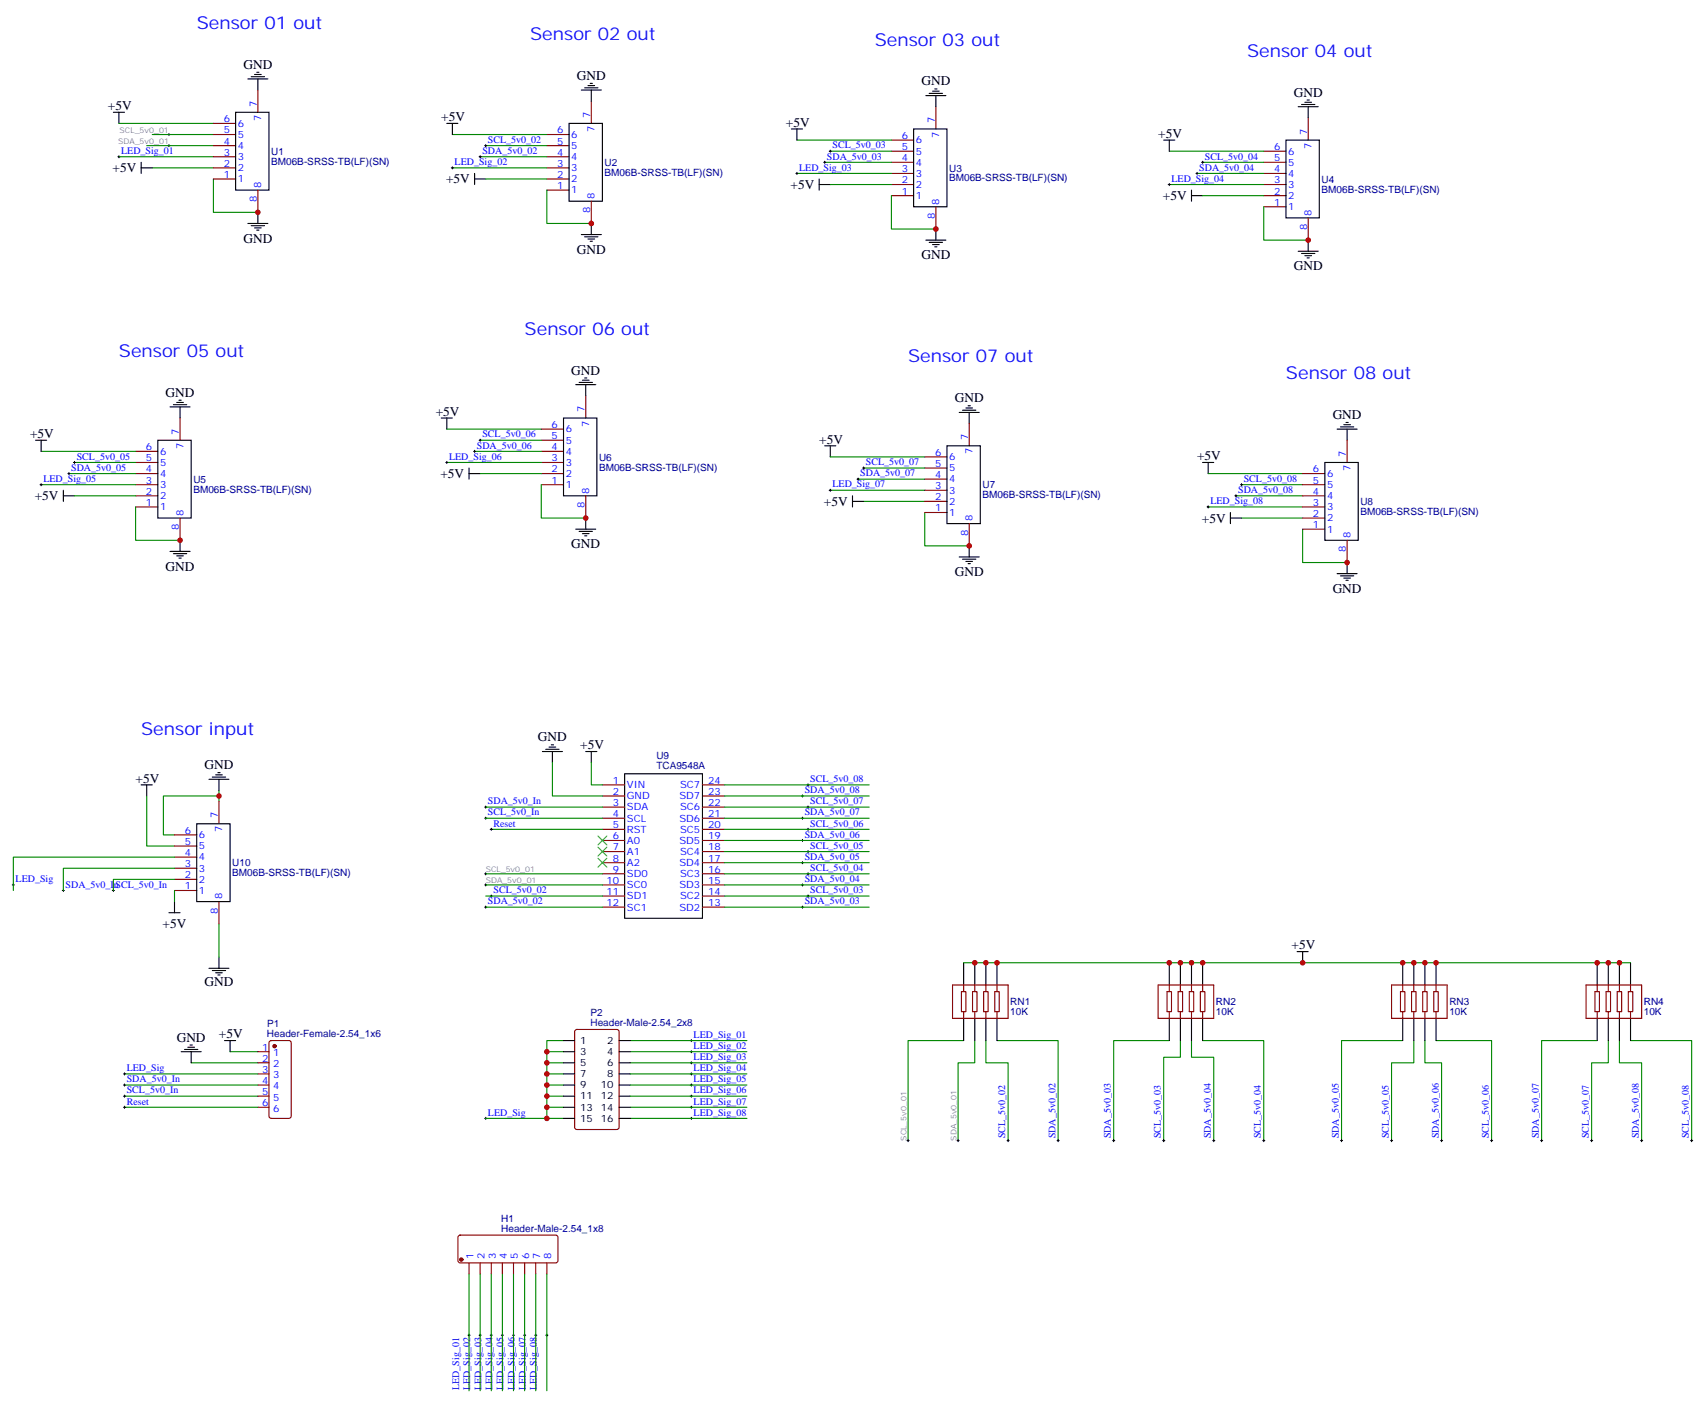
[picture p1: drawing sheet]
<svg xmlns="http://www.w3.org/2000/svg" width="541mm" height="446mm" viewBox="0 0 541 446" stroke-linecap="round" stroke-linejoin="round" font-family="sans-serif">
<g fill="none" stroke="#000" stroke-width=".35">
<path d="M36 35.6h3.5M37.7 35.6v3.6M74.8 35.6h10.6v24.7h-10.6zM78.7 25h6.3M79.7 24.3h4.3M80.8 23.6h2.1M81.5 22.9h.7M81.8 25v3.6M141.8 39.2h3.5M143.6 39.2v3.5M180.6 39.2h10.6v24.7h-10.6zM184.5 28.6h6.4"/>
<path d="M185.6 27.9h4.2M186.6 27.2h2.1M187.3 26.5h.7M187.7 28.6v3.5M293.9 30.3h6.3M294.9 29.6h4.3M296 28.9h2.1M296.7 28.2h.7M297 30.3v3.6M412 33.9h6.4M413.1 33.2h4.2M414.2 32.5h2.1"/>
<path d="M414.9 31.8h.7M415.2 33.9v3.5M44.8 53.3h3.5M44.8 51.5v3.5M150.6 56.8h3.6M150.6 55v3.6M251.2 40.9h3.5M252.9 40.9v3.5M260 58.6h3.5M260 56.8v3.5M290 40.9h10.6v24.7h-10.6zM369.4 44.4h3.5"/>
<path d="M371.1 44.4v3.6M408.2 44.4h10.5v24.7h-10.5zM78.7 70.9h6.3M79.7 71.6h4.3M80.8 72.3h2.1M81.5 73h.7M81.8 67.4v3.5M184.5 74.4h6.4M185.6 75.1h4.2M186.6 75.8h2.1M187.3 76.6h.7M187.7 70.9v3.5"/>
<path d="M293.9 76.2h6.3M294.9 76.9h4.3M296 77.6h2.1M296.7 78.3h.7M297 72.7v3.5M378.2 62.1h3.5M378.2 60.3v3.6M412 79.7h6.4M415.2 76.2v3.5M413.1 80.4h4.2M414.2 81.1h2.1M414.9 81.8h.7"/>
<path d="M185.6 119.9h.7M11.3 139.7h3.5M13.1 139.7v3.5M50.1 139.7h10.6v24.7h-10.6zM54 129.1h6.3M55 128.4h4.3M56.1 127.7h2.1M56.8 127h.7M57.1 129.1v3.5M140.1 132.6h3.5M141.8 132.6v3.6M178.9 132.6h10.5v24.7h-10.5z"/>
<path d="M182.7 122.1h6.4M183.8 121.4h4.2M184.9 120.6h2.1M185.9 122.1v3.5M304.4 130.9h6.4M305.5 130.2h4.2M306.6 129.5h2.1M307.3 128.8h.7M307.6 130.9v3.5M424.4 136.2h6.3M425.4 135.5h4.3M426.5 134.8h2.1"/>
<path d="M427.2 134.1h.7M427.6 136.2v3.5M20.1 157.3h3.5M20.1 155.6v3.5M148.9 150.3h3.5M148.9 148.5v3.5M261.8 141.5h3.5M263.5 141.5v3.5M270.6 159.1h3.5M270.6 157.3v3.6M300.6 141.5h10.5v24.7h-10.5zM381.7 146.8h3.5"/>
<path d="M383.5 146.8v3.5M420.5 146.8h10.6v24.6h-10.6zM54 175h6.3M55 175.7h4.3M56.1 176.4h2.1M56.8 177.1h.7M57.1 171.4v3.6M182.7 167.9h6.4M183.8 168.6h4.2M184.9 169.3h2.1M185.6 170h.7M185.9 164.4v3.5"/>
<path d="M304.4 176.7h6.4M305.5 177.4h4.2M306.6 178.2h2.1M307.3 178.9h.7M307.6 173.2v3.5M390.5 164.4h3.6M390.5 162.6v3.6M427.6 178.5v3.5M424.4 182h6.3M425.4 182.7h4.3M426.5 183.4h2.1M427.2 184.1h.7"/>
<path d="M172.2 238.5h6.3M173.2 237.8h4.2M174.3 237.1h2.1M175 236.4h.7M175.3 238.5v3.5M185.9 238.5h3.5M187.7 238.5v3.5M44.8 249.1h3.5M46.6 249.1v3.5M66.3 247.3h6.4M67.4 246.6h4.2M68.4 245.9h2.2"/>
<path d="M69.1 245.2h.7M69.5 247.3v3.5M198.3 245.5h24.7v45.9h-24.7zM62.4 261.4h10.6v24.7h-10.6zM53.6 289.6h3.5M55.4 286.1v3.5M66.3 307.3h6.4M67.4 308h4.2M68.4 308.7h2.2M69.1 309.4h.7M69.5 303.7v3.6M305.9 305.5v7.1"/>
<path d="M309.4 305.5v7.1M312.9 305.5v7.1M316.4 305.5v7.1M371.1 305.5v7.1M374.6 305.5v7.1M378.2 305.5v7.1M381.7 305.5v7.1M411.7 302h3.5M413.5 302v3.5M445.2 305.5v7.1M448.7 305.5v7.1M452.3 305.5v7.1"/>
<path d="M455.8 305.5v7.1M506.9 305.5v7.1M510.5 305.5v7.1M514 305.5v7.1M517.5 305.5v7.1M57.5 333.7h6.4M58.6 333h4.2M59.6 332.3h2.1M60.3 331.6h.7M60.7 333.7v3.6M71.3 330.2h3.5M73 330.2v3.5"/>
<path d="M178.9 330.2h3.5M178.9 333.7h3.5M178.9 337.3h3.5M196.5 330.2h3.5M196.5 333.7h3.5M196.5 337.3h3.5M305.9 323.1v7.1M309.4 323.1v7.1M312.9 323.1v7.1M316.4 323.1v7.1M371.1 323.1v7.1M374.6 323.1v7.1"/>
<path d="M378.2 323.1v7.1M381.7 323.1v7.1M445.2 323.1v7.1M448.7 323.1v7.1M452.3 323.1v7.1M455.8 323.1v7.1M506.9 323.1v7.1M510.5 323.1v7.1M514 323.1v7.1M517.5 323.1v7.1M178.9 340.8h3.5M178.9 344.3h3.5"/>
<path d="M178.9 347.8h3.5M178.9 351.4h3.5M178.9 354.9h3.5M196.5 340.8h3.5M196.5 344.3h3.5M196.5 347.8h3.5M196.5 351.4h3.5M196.5 354.9h3.5"/>
</g>
<g fill="none" stroke="#008700" stroke-width=".35">
<path d="M37.7 39.2h30M37.7 49.7h30M46.6 46.2h21.1M48.3 42.7h19.4M48.3 53.3h19.4M67.7 56.8v10.6h14.1M143.6 42.7h30M143.6 53.3h30M152.4 49.7h21.2M154.2 46.2h19.4M154.2 56.8h19.4M252.9 55h30"/>
<path d="M252.9 44.4h30M261.8 51.5h21.1M263.5 58.6h19.4M263.5 48h19.4M371.1 58.6h30M371.1 48h30M379.9 55h21.2M381.7 51.5h19.4M173.6 60.3v10.6h14.1M282.9 62.1v10.6h14.1M381.7 62.1h19.4M401.1 65.6v10.6h14.1"/>
<path d="M141.8 136.2h30M152.4 139.7h19.4M13.1 153.8h29.9M13.1 143.2h29.9M21.9 150.3h21.1M23.6 157.3h19.4M23.6 146.8h19.4M141.8 146.8h30M150.6 143.2h21.2M152.4 150.3h19.4M171.8 153.8v10.6h14.1M263.5 145h30"/>
<path d="M263.5 155.6h30M272.3 152h21.2M274.1 148.5h19.4M274.1 159.1h19.4M383.5 150.3h30M392.3 157.3h21.2M394.1 153.8h19.4M43 160.9v10.5h14.1M293.5 162.6v10.6h14.1M383.5 160.9h30M394.1 164.4h19.4M413.5 167.9v10.6h14.1"/>
<path d="M46.6 252.6v15.9h8.8M69.5 252.6h-17.6v12.3h3.5M69.5 250.8v3.6M154.2 256.1h37M154.2 259.6h37M175.3 242v10.6h15.9M187.7 242v7.1h3.5M230 256.1h45.9M230 259.6h45.9M230 249.1h45.9M230 252.6h45.9M55.4 279h-19.4v3.6"/>
<path d="M55.4 275.5h-35.3v7.1M55.4 272h-51.2v10.6M154.2 277.3h37M155.9 263.2h35.3M230 273.8h45.9M230 270.2h45.9M230 266.7h45.9M230 263.2h45.9M230 277.3h45.9M55.4 282.6v3.5M69.5 293.2v10.5M154.2 287.9h37"/>
<path d="M154.2 284.3h37M154.2 280.8h37M230 287.9h45.9M230 284.3h45.9M230 280.8h45.9M305.9 305.5h211.6M60.7 337.3h21.1M73 333.7h8.8M173.6 337.3h5.3M173.6 333.7h5.3M178.9 330.2h-5.3v24.7h5.3M200 337.3h37.1"/>
<path d="M200 333.7h37.1M200 330.2h37.1M305.9 330.2h-17.7v31.8M309.4 330.2v7.1h-5.3v24.7M312.9 330.2v7.1h7.1v24.7M316.4 330.2h19.4v31.8M371.1 330.2h-17.6v31.8M374.6 330.2v5.3h-5.2v26.5M378.2 330.2v5.3h7v26.5M381.7 330.2h19.4v31.8M445.2 330.2h-19.4v31.8M448.7 330.2v7.1h-7v24.7"/>
<path d="M452.3 330.2v7.1h5.3v24.7M455.8 330.2h17.6v31.8M506.9 330.2h-17.6v31.8M510.5 330.2v7.1h-5.3v24.7M514 330.2v7.1h7.1v24.7M517.5 330.2h19.4v31.8M39.5 351.4h42.3M39.5 347.8h42.3M39.5 344.3h42.3M39.5 340.8h42.3M154.2 354.9h19.4M173.6 351.4h5.3"/>
<path d="M173.6 347.8h5.3M173.6 344.3h5.3M173.6 340.8h5.3M200 354.9h37.1M200 351.4h37.1M200 347.8h37.1M200 344.3h37.1M200 340.8h37.1M148.9 404.3v37M152.4 404.3v37M155.9 404.3v37M159.5 404.3v37"/>
<path d="M163 404.3v37M166.5 404.3v37M170 404.3v37M173.6 404.3v37"/>
</g>
<g fill="none" stroke="#000" stroke-width=".32">
<path d="M37.4 49.7h.7M37.7 49.4v.7M53.3 46.2h.7M53.3 42.7h.7M53.6 42.3v.7M53.6 45.9v.7M143.2 53.3h.7M143.6 52.9v.7M152 49.7h.8M152.4 49.4v.7M153.8 46.2h.7M154.2 45.9v.7"/>
<path d="M252.6 55h.7M252.9 54.7v.7M261.4 51.5h.7M261.8 51.2v.7M263.2 48h.7M263.5 47.6v.7M370.8 58.6h.7M371.1 58.2v.7M379.6 55h.7M379.9 54.7v.7M381.4 51.5h.7M381.7 51.2v.7"/>
<path d="M152 139.7h.8M152.4 139.3v.8M12.7 153.8h.7M13.1 153.5v.7M21.5 150.3h.7M21.9 149.9v.7M23.3 146.8h.7M23.6 146.4v.7M141.5 146.8h.7M141.8 146.4v.7M150.3 143.2h.7M150.6 142.9v.7"/>
<path d="M263.2 155.6h.7M263.5 155.2v.7M272 152h.7M272.3 151.7v.7M273.8 148.5h.7M274.1 148.2v.7M391.9 157.3h.7M392.3 157v.7M393.7 153.8h.7M394.1 153.5v.7M383.1 160.9h.7M383.5 160.5v.7"/>
<path d="M153.8 259.6h.7M153.8 256.1h.7M154.2 255.8v.7M154.2 259.3v.7M254.4 259.6h.7M254.4 252.6h.7M254.7 252.2v.7M254.7 259.3v.7M256.1 256.1h.7M256.1 249.1h.7M256.5 248.7v.7M256.5 255.8v.7"/>
<path d="M153.8 277.3h.7M154.2 276.9v.7M155.6 263.2h.7M155.9 262.8v.7M254.4 273.8h.7M254.4 266.7h.7M254.7 266.3v.8M254.7 273.4v.7M256.1 277.3h.7M256.1 270.2h.7M256.1 263.2h.7M256.5 262.8v.7"/>
<path d="M256.5 269.9v.7M256.5 276.9v.7M3.9 280.8h.7M4.2 280.5v.7M19.8 282.6h.7M20.1 282.2v.7M35.6 282.6h.7M36 282.2v.7M153.8 280.8h.7M153.8 287.9h.7M154.2 280.5v.7M154.2 287.5v.7"/>
<path d="M155.6 284.3h.7M155.9 284v.7M254.4 280.8h.7M254.4 287.9h.7M254.7 280.5v.7M254.7 287.5v.7M256.1 284.3h.7M256.5 284v.7M219.1 330.2h.7M219.1 333.7h.7M219.1 337.3h.7M219.4 329.8v.8"/>
<path d="M219.4 333.4v.7M219.4 336.9v.7M39.2 340.8h.7M39.2 351.4h.7M39.2 347.8h.7M39.2 344.3h.7M39.5 340.4v.7M39.5 344v.7M39.5 347.5v.7M39.5 351v.7M153.8 354.9h.7M154.2 354.5v.7"/>
<path d="M219.1 354.9h.7M219.1 340.8h.7M219.1 351.4h.7M219.1 347.8h.7M219.1 344.3h.7M219.4 340.4v.7M219.4 344v.7M219.4 347.5v.7M219.4 351v.7M219.4 354.5v.7M287.9 362h.7M288.2 361.6v.7"/>
<path d="M303.7 362h.7M304.1 361.6v.7M319.6 362h.7M320 361.6v.7M335.5 362h.7M335.8 361.6v.7M353.1 362h.7M353.5 361.6v.7M369 362h.7M369.4 361.6v.7M384.9 362h.7M385.2 361.6v.7"/>
<path d="M400.8 362h.7M401.1 361.6v.7M425.4 362h.8M425.8 361.6v.7M441.3 362h.7M441.7 361.6v.7M457.2 362h.7M457.6 361.6v.7M473.1 362h.7M473.4 361.6v.7M488.9 362h.8M489.3 361.6v.7"/>
<path d="M504.8 362h.7M505.2 361.6v.7M520.7 362h.7M521.1 361.6v.7M536.6 362h.7M536.9 361.6v.7M148.5 423.7h.7M148.9 423.3v.7M152 423.7h.8M152.4 423.3v.7M155.6 423.7h.7M155.9 423.3v.7"/>
<path d="M159.1 423.7h.7M159.5 423.3v.7M162.6 423.7h.7M163 423.3v.7M166.2 423.7h.7M166.5 423.3v.7M169.7 423.7h.7M170 423.3v.7M173.2 423.7h.7M173.6 423.3v.7"/>
</g>
<g fill="none" stroke="#870000" stroke-width=".35">
<path d="M67.7 39.2h7.1M81.8 28.6v7M187.7 32.1v7.1M297 33.9v7M415.2 37.4v7M67.7 56.8h7.1M67.7 53.3h7.1M67.7 49.7h7.1M67.7 46.2h7.1M67.7 42.7h7.1M173.6 56.8h7M173.6 53.3h7"/>
<path d="M173.6 49.7h7M173.6 46.2h7M173.6 42.7h7M282.9 58.6h7.1M282.9 55h7.1M282.9 51.5h7.1M282.9 48h7.1M282.9 44.4h7.1M401.1 58.6h7.1M401.1 55h7.1M401.1 51.5h7.1M401.1 48h7.1"/>
<path d="M81.8 60.3v7.1M173.6 60.3h7M187.7 63.9v7M282.9 62.1h7.1M297 65.6v7.1M401.1 62.1h7.1M401.1 65.6h7.1M415.2 69.1v7.1M57.1 132.6v7.1M171.8 139.7h7.1M171.8 136.2h7.1M185.9 125.6v7"/>
<path d="M307.6 134.4v7.1M427.6 139.7v7.1M43 157.3h7.1M43 153.8h7.1M43 150.3h7.1M43 146.8h7.1M43 143.2h7.1M171.8 153.8h7.1M171.8 150.3h7.1M171.8 146.8h7.1M171.8 143.2h7.1M185.9 157.3v7.1"/>
<path d="M293.5 159.1h7.1M293.5 155.6h7.1M293.5 152h7.1M293.5 148.5h7.1M293.5 145h7.1M413.5 157.3h7M413.5 153.8h7M413.5 150.3h7M43 160.9h7.1M57.1 164.4v7M293.5 162.6h7.1M307.6 166.2v7"/>
<path d="M413.5 160.9h7M413.5 167.9h7M413.5 164.4h7M427.6 171.4v7.1M69.5 254.4v7M191.2 249.1h7.1M191.2 252.6h7.1M191.2 256.1h7.1M191.2 259.6h7.1M223 249.1h7M223 252.6h7M223 256.1h7"/>
<path d="M223 259.6h7M55.4 279h7M55.4 275.5h7M55.4 272h7M55.4 268.5h7M55.4 264.9h7M191.2 263.2h7.1M191.2 266.7h7.1M191.2 270.2h7.1M191.2 273.8h7.1M191.2 277.3h7.1M223 263.2h7"/>
<path d="M223 266.7h7M223 270.2h7M223 273.8h7M223 277.3h7M55.4 282.6h7M69.5 286.1v7.1M191.2 280.8h7.1M191.2 284.3h7.1M191.2 287.9h7.1M223 280.8h7M223 284.3h7M223 287.9h7"/>
<path d="M302.3 312.6h17.7v10.5h-17.7zM305.2 314.7h1.4v6.3h-1.4zM305.9 312.6v2.1M308.7 314.7h1.4v6.3h-1.4zM309.4 312.6v2.1M312.2 314.7h1.4v6.3h-1.4zM312.9 312.6v2.1M315.7 314.7h1.4v6.3h-1.4zM316.4 312.6v2.1M367.6 312.6h17.6v10.5h-17.6zM370.4 314.7h1.4v6.3h-1.4zM371.1 312.6v2.1"/>
<path d="M373.9 314.7h1.5v6.3h-1.5zM374.6 312.6v2.1M377.5 314.7h1.4v6.3h-1.4zM378.2 312.6v2.1M381 314.7h1.4v6.3h-1.4zM381.7 312.6v2.1M441.7 312.6h17.6v10.5h-17.6zM444.5 314.7h1.4v6.3h-1.4zM445.2 312.6v2.1M448 314.7h1.4v6.3h-1.4zM448.7 312.6v2.1M451.6 314.7h1.4v6.3h-1.4z"/>
<path d="M452.3 312.6v2.1M455.1 314.7h1.4v6.3h-1.4zM455.8 312.6v2.1M503.4 312.6h17.7v10.5h-17.7zM506.2 314.7h1.4v6.3h-1.4zM506.9 312.6v2.1M509.8 314.7h1.4v6.3h-1.4zM510.5 312.6v2.1M513.3 314.7h1.4v6.3h-1.4zM514 312.6v2.1M516.8 314.7h1.4v6.3h-1.4zM517.5 312.6v2.1"/>
<path d="M81.8 333.7h3.6M81.8 337.3h3.6M85.6 330.4l.5-.2h5.6l.7 .4v23.6l-.4 .6-5.9 .1-.7-.5v-23.5zM182.6 326.9l.5-.2h12.7l.6 .4 .1 30.6-.5 .7h-12.9l-.7-.4v-30.6zM305.9 321v2.1M309.4 321v2.1M312.9 321v2.1M316.4 321v2.1M371.1 321v2.1M374.6 321v2.1M378.2 321v2.1M381.7 321v2.1"/>
<path d="M445.2 321v2.1M448.7 321v2.1M452.3 321v2.1M455.8 321v2.1M506.9 321v2.1M510.5 321v2.1M514 321v2.1M517.5 321v2.1M81.8 340.8h3.6M81.8 344.3h3.6M81.8 347.8h3.6M81.8 351.4h3.6"/>
<path d="M145.6 392.1l.4-.2 30.7 .1 .4 .6-.1 7.7-.6 .5-30.6-.1-.5-.6v-7.5zM148.9 400.8v3.5M152.4 400.8v3.5M155.9 400.8v3.5M159.5 400.8v3.5M163 400.8v3.5M166.5 400.8v3.5M170 400.8v3.5M173.6 400.8v3.5"/>
</g>
<path d="M189.8 272.3l2.8 2.9M189.8 268.8l2.8 2.8M189.8 265.3l2.8 2.8M192.6 272.3l-2.8 2.9M192.6 268.8l-2.8 2.8M192.6 265.3l-2.8 2.8" fill="none" stroke="#3c3" stroke-width=".35"/>
<g fill="#870000" stroke="#870000" stroke-width=".35">
<circle cx="87.1" cy="332" r=".53"/>
<circle cx="146.4" cy="399.7" r=".53"/>
</g>
<g fill="#c00">
<circle cx="81.8" cy="67.4" r=".88"/>
<circle cx="187.7" cy="70.9" r=".88"/>
<circle cx="297" cy="72.7" r=".88"/>
<circle cx="415.2" cy="76.2" r=".88"/>
<circle cx="57.2" cy="171.4" r=".88"/>
<circle cx="185.9" cy="164.4" r=".88"/>
<circle cx="307.6" cy="173.2" r=".88"/>
<circle cx="427.6" cy="178.5" r=".88"/>
<circle cx="69.5" cy="252.6" r=".88"/>
<circle cx="173.6" cy="354.9" r=".88"/>
<circle cx="173.6" cy="351.4" r=".88"/>
<circle cx="173.6" cy="347.8" r=".88"/>
<circle cx="173.6" cy="344.3" r=".88"/>
<circle cx="173.6" cy="340.8" r=".88"/>
<circle cx="173.6" cy="337.3" r=".88"/>
<circle cx="173.6" cy="333.7" r=".88"/>
<circle cx="312.9" cy="305.5" r=".88"/>
<circle cx="309.4" cy="305.5" r=".88"/>
<circle cx="316.4" cy="305.5" r=".88"/>
<circle cx="381.7" cy="305.5" r=".88"/>
<circle cx="378.2" cy="305.5" r=".88"/>
<circle cx="374.7" cy="305.5" r=".88"/>
<circle cx="371.1" cy="305.5" r=".88"/>
<circle cx="455.8" cy="305.5" r=".88"/>
<circle cx="452.3" cy="305.5" r=".88"/>
<circle cx="448.7" cy="305.5" r=".88"/>
<circle cx="445.2" cy="305.5" r=".88"/>
<circle cx="514" cy="305.5" r=".88"/>
<circle cx="510.5" cy="305.5" r=".88"/>
<circle cx="506.9" cy="305.5" r=".88"/>
<circle cx="413.5" cy="305.5" r=".88"/>
</g>
<g font-size="5.6" fill="#00f">
<text x="62.4" y="9.2">Sensor 01 out</text>
<text x="168.3" y="12.7">Sensor 02 out</text>
<text x="277.6" y="14.5">Sensor 03 out</text>
<text x="395.8" y="18">Sensor 04 out</text>
<text x="166.5" y="106.2">Sensor 06 out</text>
<text x="37.7" y="113.2">Sensor 05 out</text>
<text x="288.2" y="115">Sensor 07 out</text>
<text x="408.2" y="120.3">Sensor 08 out</text>
<text x="44.8" y="233.2">Sensor input</text>
</g>
<g font-size="4.2">
<text x="77.3" y="21.8">GND</text>
<text x="183.1" y="25.4">GND</text>
<text x="292.5" y="27.1">GND</text>
<text x="34.2" y="34.9">+5V</text>
<text x="410.6" y="30.6">GND</text>
<text x="140.1" y="38.5">+5V</text>
<text x="249.4" y="40.2">+5V</text>
<text x="367.6" y="43.7">+5V</text>
<text x="35.7" y="54.7">+5V</text>
<text x="141.6" y="58.2">+5V</text>
<text x="250.9" y="60">+5V</text>
<text x="369.1" y="63.5">+5V</text>
<text x="77.3" y="77">GND</text>
<text x="183.1" y="80.5">GND</text>
<text x="292.5" y="82.3">GND</text>
<text x="410.6" y="85.8">GND</text>
<text x="181.3" y="118.8">GND</text>
<text x="52.6" y="125.9">GND</text>
<text x="138.3" y="131.9">+5V</text>
<text x="303" y="127.7">GND</text>
<text x="423" y="133">GND</text>
<text x="9.5" y="139">+5V</text>
<text x="260" y="140.8">+5V</text>
<text x="379.9" y="146.1">+5V</text>
<text x="139.8" y="151.7">+5V</text>
<text x="11" y="158.8">+5V</text>
<text x="261.5" y="160.5">+5V</text>
<text x="381.5" y="165.8">+5V</text>
<text x="181.3" y="174">GND</text>
<text x="52.6" y="181">GND</text>
<text x="303" y="182.8">GND</text>
<text x="423" y="188.1">GND</text>
<text x="170.7" y="235.2">GND</text>
<text x="184.1" y="237.8">+5V</text>
<text x="64.9" y="244.1">GND</text>
<text x="43" y="248.4">+5V</text>
<text x="51.6" y="294.6">+5V</text>
<text x="409.9" y="301.3">+5V</text>
<text x="64.9" y="312.9">GND</text>
<text x="69.5" y="329.5">+5V</text>
<text x="56.1" y="330.5">GND</text>
</g>
<g font-size="3.2" fill="#00f">
<text x="81.5" y="33.9" transform="rotate(-90 81.5 33.9)">7</text>
<text x="71" y="38.8">6</text>
<text x="75.5" y="40.2">6</text>
<text x="82.9" y="38.4" transform="rotate(-90 82.9 38.4)">7</text>
<text x="187.3" y="37.4" transform="rotate(-90 187.3 37.4)">7</text>
<text x="188.7" y="41.9" transform="rotate(-90 188.7 41.9)">7</text>
<text x="296.7" y="39.2" transform="rotate(-90 296.7 39.2)">7</text>
<text x="71" y="45.9">4</text>
<text x="71" y="42.3">5</text>
<text x="75.5" y="47.3">4</text>
<text x="75.5" y="43.7">5</text>
<text x="154.9" y="45.3">SCL_5v0_02</text>
<text x="176.8" y="45.9">5</text>
<text x="176.8" y="42.3">6</text>
<text x="181.3" y="47.3">5</text>
<text x="181.3" y="43.7">6</text>
<text x="264.2" y="47.1">SCL_5v0_03</text>
<text x="286.2" y="47.6">5</text>
<text x="286.2" y="44.1">6</text>
<text x="290.7" y="45.5">6</text>
<text x="298.1" y="43.6" transform="rotate(-90 298.1 43.6)">7</text>
<text x="404.4" y="47.6">6</text>
<text x="414.9" y="42.7" transform="rotate(-90 414.9 42.7)">7</text>
<text x="416.3" y="47.2" transform="rotate(-90 416.3 47.2)">7</text>
<text x="38.5" y="48.9">LED_Sig_01</text>
<text x="71" y="52.9">2</text>
<text x="71" y="49.4">3</text>
<text x="75.5" y="50.8">3</text>
<text x="144.3" y="52.4">LED_Sig_02</text>
<text x="153.1" y="48.9">SDA_5v0_02</text>
<text x="176.8" y="52.9">3</text>
<text x="176.8" y="49.4">4</text>
<text x="181.3" y="50.8">4</text>
<text x="262.5" y="50.6">SDA_5v0_03</text>
<text x="286.2" y="51.2">4</text>
<text x="290.7" y="52.6">4</text>
<text x="290.7" y="49">5</text>
<text x="382.4" y="50.6">SCL_5v0_04</text>
<text x="404.4" y="51.2">5</text>
<text x="408.9" y="52.6">5</text>
<text x="408.9" y="49">6</text>
<text x="71" y="56.4">1</text>
<text x="75.5" y="57.9">1</text>
<text x="75.5" y="54.3">2</text>
<text x="82.9" y="59.6" transform="rotate(-90 82.9 59.6)">8</text>
<text x="176.8" y="60">1</text>
<text x="176.8" y="56.4">2</text>
<text x="181.3" y="57.9">2</text>
<text x="181.3" y="54.3">3</text>
<text x="253.6" y="54.2">LED_Sig_03</text>
<text x="286.2" y="58.2">2</text>
<text x="286.2" y="54.7">3</text>
<text x="290.7" y="59.6">2</text>
<text x="290.7" y="56.1">3</text>
<text x="371.8" y="57.7">LED_Sig_04</text>
<text x="380.6" y="54.2">SDA_5v0_04</text>
<text x="404.4" y="58.2">3</text>
<text x="404.4" y="54.7">4</text>
<text x="408.9" y="59.6">3</text>
<text x="408.9" y="56.1">4</text>
<text x="81.5" y="64.1" transform="rotate(-90 81.5 64.1)">8</text>
<text x="181.3" y="61.4">1</text>
<text x="188.7" y="63.1" transform="rotate(-90 188.7 63.1)">8</text>
<text x="286.2" y="61.7">1</text>
<text x="290.7" y="63.1">1</text>
<text x="298.1" y="64.9" transform="rotate(-90 298.1 64.9)">8</text>
<text x="404.4" y="65.3">1</text>
<text x="404.4" y="61.7">2</text>
<text x="408.9" y="63.1">2</text>
<text x="187.3" y="67.6" transform="rotate(-90 187.3 67.6)">8</text>
<text x="296.7" y="69.4" transform="rotate(-90 296.7 69.4)">8</text>
<text x="408.9" y="66.7">1</text>
<text x="416.3" y="68.4" transform="rotate(-90 416.3 68.4)">8</text>
<text x="414.9" y="72.9" transform="rotate(-90 414.9 72.9)">8</text>
<text x="185.6" y="130.9" transform="rotate(-90 185.6 130.9)">7</text>
<text x="56.8" y="137.9" transform="rotate(-90 56.8 137.9)">7</text>
<text x="175.1" y="135.8">6</text>
<text x="179.6" y="137.2">6</text>
<text x="187" y="135.4" transform="rotate(-90 187 135.4)">7</text>
<text x="46.3" y="142.9">6</text>
<text x="58.2" y="142.4" transform="rotate(-90 58.2 142.4)">7</text>
<text x="151.3" y="142.3">SDA_5v0_06</text>
<text x="153.1" y="138.8">SCL_5v0_06</text>
<text x="175.1" y="142.9">4</text>
<text x="175.1" y="139.3">5</text>
<text x="179.6" y="140.8">5</text>
<text x="307.3" y="139.7" transform="rotate(-90 307.3 139.7)">7</text>
<text x="22.6" y="149.4">SDA_5v0_05</text>
<text x="24.3" y="145.9">SCL_5v0_05</text>
<text x="46.3" y="149.9">4</text>
<text x="46.3" y="146.4">5</text>
<text x="50.8" y="147.8">5</text>
<text x="50.8" y="144.3">6</text>
<text x="142.5" y="145.9">LED_Sig_06</text>
<text x="175.1" y="149.9">2</text>
<text x="175.1" y="146.4">3</text>
<text x="179.6" y="147.8">3</text>
<text x="179.6" y="144.3">4</text>
<text x="274.8" y="147.6">SCL_5v0_07</text>
<text x="296.8" y="148.2">5</text>
<text x="296.8" y="144.6">6</text>
<text x="301.3" y="149.6">5</text>
<text x="301.3" y="146.1">6</text>
<text x="308.7" y="144.2" transform="rotate(-90 308.7 144.2)">7</text>
<text x="416.7" y="149.9">6</text>
<text x="427.2" y="145" transform="rotate(-90 427.2 145)">7</text>
<text x="428.6" y="149.5" transform="rotate(-90 428.6 149.5)">7</text>
<text x="13.8" y="152.9">LED_Sig_05</text>
<text x="46.3" y="153.5">3</text>
<text x="50.8" y="154.9">3</text>
<text x="50.8" y="151.3">4</text>
<text x="175.1" y="153.5">1</text>
<text x="179.6" y="154.9">1</text>
<text x="179.6" y="151.3">2</text>
<text x="264.2" y="154.7">LED_Sig_07</text>
<text x="273" y="151.2">SDA_5v0_07</text>
<text x="296.8" y="155.2">3</text>
<text x="296.8" y="151.7">4</text>
<text x="301.3" y="153.1">4</text>
<text x="394.8" y="152.9">SCL_5v0_08</text>
<text x="416.7" y="153.5">5</text>
<text x="421.2" y="154.9">5</text>
<text x="421.2" y="151.3">6</text>
<text x="46.3" y="160.5">1</text>
<text x="46.3" y="157">2</text>
<text x="50.8" y="161.9">1</text>
<text x="50.8" y="158.4">2</text>
<text x="185.6" y="161.1" transform="rotate(-90 185.6 161.1)">8</text>
<text x="187" y="156.6" transform="rotate(-90 187 156.6)">8</text>
<text x="296.8" y="158.8">2</text>
<text x="301.3" y="160.2">2</text>
<text x="301.3" y="156.6">3</text>
<text x="384.2" y="160">LED_Sig_08</text>
<text x="393" y="156.5">SDA_5v0_08</text>
<text x="416.7" y="160.5">3</text>
<text x="416.7" y="157">4</text>
<text x="421.2" y="161.9">3</text>
<text x="421.2" y="158.4">4</text>
<text x="58.2" y="163.7" transform="rotate(-90 58.2 163.7)">8</text>
<text x="296.8" y="162.3">1</text>
<text x="301.3" y="163.7">1</text>
<text x="308.7" y="165.5" transform="rotate(-90 308.7 165.5)">8</text>
<text x="416.7" y="167.6">1</text>
<text x="416.7" y="164">2</text>
<text x="421.2" y="165.5">2</text>
<text x="56.8" y="168.2" transform="rotate(-90 56.8 168.2)">8</text>
<text x="307.3" y="169.9" transform="rotate(-90 307.3 169.9)">8</text>
<text x="421.2" y="169">1</text>
<text x="428.6" y="170.7" transform="rotate(-90 428.6 170.7)">8</text>
<text x="427.2" y="175.2" transform="rotate(-90 427.2 175.2)">8</text>
<text x="194.5" y="248.7">1</text>
<text x="199" y="250.1">VIN</text>
<text x="215.9" y="250.1">SC7</text>
<text x="224.7" y="248.7">24</text>
<text x="255.4" y="251.7">SDA_5v0_08</text>
<text x="257.2" y="248.2">SCL_5v0_08</text>
<text x="154.9" y="255.2">SDA_5v0_In</text>
<text x="194.5" y="252.2">2</text>
<text x="194.5" y="255.8">3</text>
<text x="199" y="253.6">GND</text>
<text x="199" y="257.2">SDA</text>
<text x="215.6" y="253.6">SD7</text>
<text x="215.9" y="257.2">SC6</text>
<text x="224.7" y="255.8">22</text>
<text x="224.7" y="252.2">23</text>
<text x="257.2" y="255.2">SCL_5v0_07</text>
<text x="69.1" y="259.6" transform="rotate(-90 69.1 259.6)">7</text>
<text x="154.9" y="258.8">SCL_5v0_In</text>
<text x="156.6" y="262.3">Reset</text>
<text x="194.5" y="259.3">4</text>
<text x="194.5" y="262.8">5</text>
<text x="199" y="260.7">SCL</text>
<text x="215.6" y="260.7">SD6</text>
<text x="224.7" y="262.8">20</text>
<text x="224.7" y="259.3">21</text>
<text x="255.4" y="258.8">SDA_5v0_07</text>
<text x="257.2" y="262.3">SCL_5v0_06</text>
<text x="58.7" y="268.1">5</text>
<text x="58.7" y="264.6">6</text>
<text x="63.1" y="269.5">5</text>
<text x="63.1" y="266">6</text>
<text x="70.6" y="264.1" transform="rotate(-90 70.6 264.1)">7</text>
<text x="194.5" y="266.3">6</text>
<text x="194.5" y="269.9">7</text>
<text x="199" y="264.2">RST</text>
<text x="199" y="267.8">A0</text>
<text x="215.6" y="267.8">SD5</text>
<text x="215.9" y="264.2">SC5</text>
<text x="224.7" y="269.9">18</text>
<text x="224.7" y="266.3">19</text>
<text x="255.4" y="265.8">SDA_5v0_06</text>
<text x="257.2" y="269.3">SCL_5v0_05</text>
<text x="58.7" y="275.2">3</text>
<text x="58.7" y="271.6">4</text>
<text x="63.1" y="273.1">4</text>
<text x="194.5" y="273.4">8</text>
<text x="199" y="271.3">A1</text>
<text x="199" y="274.8">A2</text>
<text x="215.6" y="274.8">SD4</text>
<text x="215.9" y="271.3">SC4</text>
<text x="224.7" y="273.4">17</text>
<text x="255.4" y="272.9">SDA_5v0_05</text>
<text x="4.9" y="279.9">LED_Sig</text>
<text x="20.8" y="281.7">SDA_5v0_InSCL_5v0_In</text>
<text x="58.7" y="278.7">2</text>
<text x="63.1" y="280.1">2</text>
<text x="63.1" y="276.6">3</text>
<text x="192.5" y="280.5">10</text>
<text x="194.5" y="276.9">9</text>
<text x="199" y="278.3">SD0</text>
<text x="199" y="281.9">SC0</text>
<text x="215.6" y="281.9">SD3</text>
<text x="215.9" y="278.3">SC3</text>
<text x="224.7" y="280.5">15</text>
<text x="224.7" y="276.9">16</text>
<text x="255.4" y="279.9">SDA_5v0_04</text>
<text x="257.2" y="276.4">SCL_5v0_04</text>
<text x="58.7" y="282.2">1</text>
<text x="63.1" y="283.6">1</text>
<text x="70.6" y="285.4" transform="rotate(-90 70.6 285.4)">8</text>
<text x="154.9" y="287">SDA_5v0_02</text>
<text x="156.6" y="283.5">SCL_5v0_02</text>
<text x="192.5" y="284">11</text>
<text x="192.5" y="287.5">12</text>
<text x="199" y="285.4">SD1</text>
<text x="215.9" y="285.4">SC2</text>
<text x="224.7" y="287.5">13</text>
<text x="224.7" y="284">14</text>
<text x="255.4" y="287">SDA_5v0_03</text>
<text x="257.2" y="283.5">SCL_5v0_03</text>
<text x="69.1" y="289.9" transform="rotate(-90 69.1 289.9)">8</text>
<text x="199" y="288.9">SC1</text>
<text x="215.6" y="288.9">SD2</text>
<text x="220.1" y="329.3">LED_Sig_01</text>
<text x="83.2" y="333.4">1</text>
<text x="86.7" y="335.1">1</text>
<text x="220.1" y="332.8">LED_Sig_02</text>
<text x="40.2" y="339.9">LED_Sig</text>
<text x="83.2" y="336.9">2</text>
<text x="83.2" y="340.4">3</text>
<text x="86.7" y="338.7">2</text>
<text x="220.1" y="336.4">LED_Sig_03</text>
<text x="220.1" y="339.9">LED_Sig_04</text>
<text x="40.2" y="343.4">SDA_5v0_In</text>
<text x="40.2" y="347">SCL_5v0_In</text>
<text x="83.2" y="344">4</text>
<text x="83.2" y="347.5">5</text>
<text x="86.7" y="342.2">3</text>
<text x="86.7" y="345.7">4</text>
<text x="220.1" y="347">LED_Sig_06</text>
<text x="220.1" y="343.4">LED_Sig_05</text>
<text x="40.2" y="350.5">Reset</text>
<text x="83.2" y="351">6</text>
<text x="86.7" y="349.3">5</text>
<text x="86.7" y="352.8">6</text>
<text x="220.1" y="350.5">LED_Sig_07</text>
<text x="154.9" y="354">LED_Sig</text>
<text x="220.1" y="354">LED_Sig_08</text>
<text x="319.1" y="361.2" transform="rotate(-90 319.1 361.2)">SCL_5v0_02</text>
<text x="335" y="361.2" transform="rotate(-90 335 361.2)">SDA_5v0_02</text>
<text x="352.6" y="361.2" transform="rotate(-90 352.6 361.2)">SDA_5v0_03</text>
<text x="368.5" y="361.2" transform="rotate(-90 368.5 361.2)">SCL_5v0_03</text>
<text x="384.4" y="361.2" transform="rotate(-90 384.4 361.2)">SDA_5v0_04</text>
<text x="400.2" y="361.2" transform="rotate(-90 400.2 361.2)">SCL_5v0_04</text>
<text x="424.9" y="361.2" transform="rotate(-90 424.9 361.2)">SDA_5v0_05</text>
<text x="440.8" y="361.2" transform="rotate(-90 440.8 361.2)">SCL_5v0_05</text>
<text x="456.7" y="361.2" transform="rotate(-90 456.7 361.2)">SDA_5v0_06</text>
<text x="472.5" y="361.2" transform="rotate(-90 472.5 361.2)">SCL_5v0_06</text>
<text x="488.4" y="361.2" transform="rotate(-90 488.4 361.2)">SDA_5v0_07</text>
<text x="504.3" y="361.2" transform="rotate(-90 504.3 361.2)">SCL_5v0_07</text>
<text x="520.2" y="361.2" transform="rotate(-90 520.2 361.2)">SDA_5v0_08</text>
<text x="536" y="361.2" transform="rotate(-90 536 361.2)">SCL_5v0_08</text>
<text x="150.3" y="399.5" transform="rotate(-90 150.3 399.5)">1</text>
<text x="153.8" y="399.5" transform="rotate(-90 153.8 399.5)">2</text>
<text x="157.3" y="399.5" transform="rotate(-90 157.3 399.5)">3</text>
<text x="160.9" y="399.5" transform="rotate(-90 160.9 399.5)">4</text>
<text x="164.4" y="399.5" transform="rotate(-90 164.4 399.5)">5</text>
<text x="167.9" y="399.5" transform="rotate(-90 167.9 399.5)">6</text>
<text x="171.4" y="399.5" transform="rotate(-90 171.4 399.5)">7</text>
<text x="175" y="399.5" transform="rotate(-90 175 399.5)">8</text>
<text x="145.7" y="441.1" transform="rotate(-90 145.7 441.1)">LED_Sig_01</text>
<text x="149.3" y="441.1" transform="rotate(-90 149.3 441.1)">LED_Sig_02</text>
<text x="152.8" y="441.1" transform="rotate(-90 152.8 441.1)">LED_Sig_03</text>
<text x="156.3" y="441.1" transform="rotate(-90 156.3 441.1)">LED_Sig_04</text>
<text x="159.9" y="441.1" transform="rotate(-90 159.9 441.1)">LED_Sig_05</text>
<text x="163.4" y="441.1" transform="rotate(-90 163.4 441.1)">LED_Sig_06</text>
<text x="166.9" y="441.1" transform="rotate(-90 166.9 441.1)">LED_Sig_07</text>
<text x="170.4" y="441.1" transform="rotate(-90 170.4 441.1)">LED_Sig_08</text>
</g>
<g font-size="3.2" fill="#000080">
<text x="86.1" y="52.3">BM06B-SRSS-TB(LF)(SN)</text>
<text x="86.1" y="49.2">U1</text>
<text x="191.9" y="52.7">U2</text>
<text x="191.9" y="55.8">BM06B-SRSS-TB(LF)(SN)</text>
<text x="301.3" y="57.6">BM06B-SRSS-TB(LF)(SN)</text>
<text x="301.3" y="54.4">U3</text>
<text x="419.5" y="58">U4</text>
<text x="419.5" y="61.1">BM06B-SRSS-TB(LF)(SN)</text>
<text x="190.1" y="149.3">BM06B-SRSS-TB(LF)(SN)</text>
<text x="190.1" y="146.2">U6</text>
<text x="61.4" y="153.2">U5</text>
<text x="311.9" y="155">U7</text>
<text x="61.4" y="156.4">BM06B-SRSS-TB(LF)(SN)</text>
<text x="311.9" y="158.1">BM06B-SRSS-TB(LF)(SN)</text>
<text x="431.8" y="160.3">U8</text>
<text x="431.8" y="163.4">BM06B-SRSS-TB(LF)(SN)</text>
<text x="208.3" y="244.2">TCA9548A</text>
<text x="208.3" y="240.8">U9</text>
<text x="73.7" y="274.9">U10</text>
<text x="73.7" y="278.1">BM06B-SRSS-TB(LF)(SN)</text>
<text x="187.4" y="322.5">P2</text>
<text x="320.7" y="322.1">10K</text>
<text x="320.7" y="319">RN1</text>
<text x="385.9" y="322.1">10K</text>
<text x="385.9" y="319">RN2</text>
<text x="460" y="322.1">10K</text>
<text x="460" y="319">RN3</text>
<text x="521.8" y="322.1">10K</text>
<text x="521.8" y="319">RN4</text>
<text x="84.7" y="329">Header-Female-2.54_1x6</text>
<text x="84.7" y="325.9">P1</text>
<text x="187.4" y="325.6">Header-Male-2.54_2x8</text>
<text x="159.1" y="387.7">H1</text>
<text x="159.1" y="390.9">Header-Male-2.54_1x8</text>
</g>
<g font-size="3.2">
<text x="184.1" y="331.3">1</text>
<text x="184.1" y="334.8">3</text>
<text x="192.7" y="331.3">2</text>
<text x="192.7" y="334.8">4</text>
<text x="184.1" y="338.3">5</text>
<text x="184.1" y="341.8">7</text>
<text x="192.7" y="338.3">6</text>
<text x="192.7" y="341.8">8</text>
<text x="184.1" y="345.4">9</text>
<text x="190.7" y="345.4">10</text>
<text x="184.1" y="348.9">11</text>
<text x="184.1" y="352.4">13</text>
<text x="190.7" y="348.9">12</text>
<text x="190.7" y="352.4">14</text>
<text x="184.1" y="356">15</text>
<text x="190.7" y="356">16</text>
</g>
<g font-size="2.5" fill="#838383">
<text x="37.5" y="45.7">SDA_5v0_01</text>
<text x="38" y="42.2">SCL_5v0_01</text>
<text x="154.2" y="276.8">SCL_5v0_01</text>
<text x="154.2" y="280.3">SDA_5v0_01</text>
<text x="287.7" y="361.9" transform="rotate(-90 287.7 361.9)">SCL_5v0_01</text>
<text x="303.6" y="362" transform="rotate(-90 303.6 362)">SDA_5v0_01</text>
</g>
</svg>
